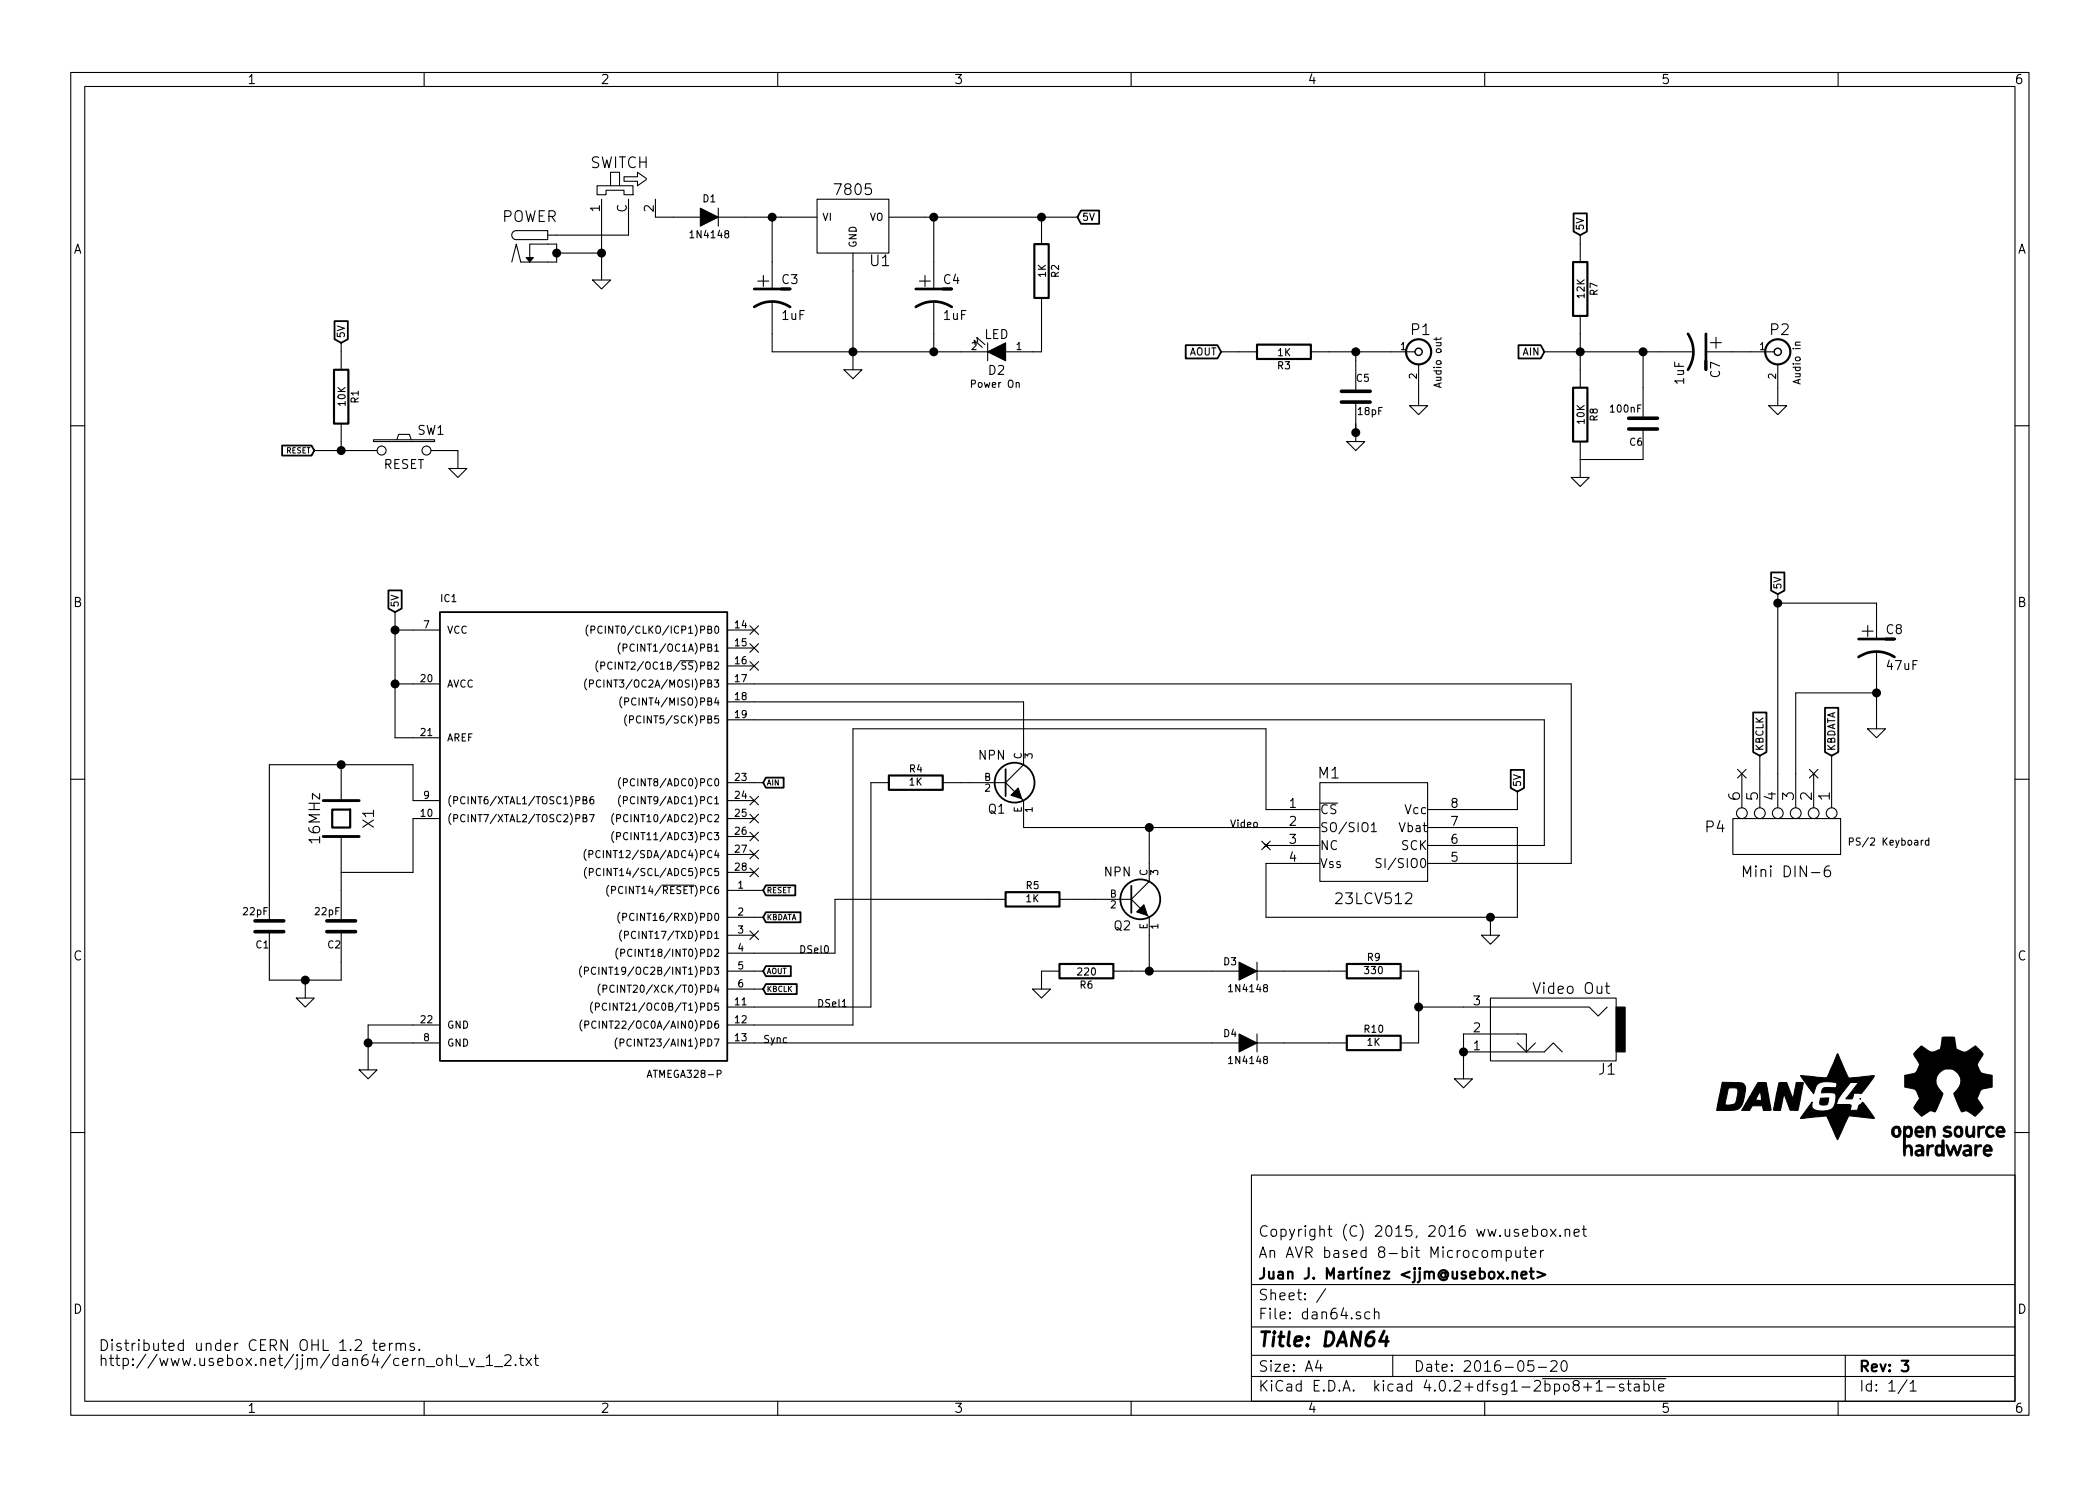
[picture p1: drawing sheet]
<svg xmlns="http://www.w3.org/2000/svg" width="297mm" height="210mm" viewBox="0 0 297 210" stroke-linecap="round" stroke-linejoin="round" font-family="sans-serif">
<g fill="none" stroke="#000" stroke-width=".15">
<path d="M10 10.3h277v189.9h-277zM12 12.2h273v186.1h-273zM60 10.3v1.9M110 10.3v1.9M160 10.3v1.9M210 10.3v1.9M260 10.3v1.9M72.4 37.1l.6-2.6 .7 2.6h5v-2.6h-3.8v2.6M72.6 32.8l.3-.2h4.6v1.3h-4.5a.64 .64 0 0 1-.6-.4 .64 .64 0 0 1 .2-.7zM78.7 35.8h6.4M83.8 39.6h2.6l-1.3 1.3zM84.5 26.3h5v1.3h-1.2v-.7h-2.6v.7h-1.2z"/>
<path d="M85.1 28.2v11.4M86.4 26.3v-1.9h1.2v1.9M88.9 28.2v5.1h-11.4M91.4 25.3l-1.2-.9v.6h-1.9v.6h1.9v.7l1.2-.9M92.7 28.2v2.5h6.4M101.6 30.7h14M101.6 29.5v2.5M109.2 30.7v10.2M115.6 28.2h10.1v7.6h-10.1zM120.6 35.8v16.5M125.7 30.7h26.7M132.1 30.7v10.2"/>
<path d="M147.3 30.7v3.8M223.5 33.3v3.8M48.3 48.5v3.8M48.3 59.9v3.8M109.2 42.7v7.1h30.5M119.4 52.3h2.5l-1.3 1.3zM132.1 42.7v7.1M137.9 48.8l-.1-.7 1.1 1M138.3 48.4l-.1-.7 1.1 1.1M139.7 48.5v2.5M143.7 54.2l.2-.1 .2 .1 .1 .6M147.3 42.2v7.6h-5.1"/>
<path d="M172.7 49.8h5.1M185.4 49.8h14.8M191.8 49.8v5.6M191.8 56.9v5.6M199.4 57.4h2.5l-1.2 1.3zM200.7 51.6v5.8M203.1 47.8v.4M203.8 47.8l-.1 .2h-.9M218.4 49.8h21.1M223.5 44.7v10.2M232.4 49.8v9.4M241.3 49.8h9.7"/>
<path d="M250.2 57.4h2.5l-1.2 1.3zM251.5 51.6v5.8M254.6 48.4l-.6 .1-.1 .2 .2 .1M10 60.2h2M44.4 63.7h8.9M52.8 62.2h8.7v.3h-8.7zM56.1 62.2l.3-.7h1.5l.3 .7M61 63.7h3.8v2.6M63.5 66.3h2.5l-1.2 1.3zM190.5 62.5h2.5l-1.2 1.2zM222.2 67.6h2.6l-1.3 1.2zM223.5 62.5v5.1"/>
<path d="M232.4 60.7v4.3h-8.9M285 60.2h2M55.9 89.1h6.3M55.9 96.8h6.3M55.9 86.6v17.8h6.3M83 96.1a1.2 1.2 0 0 0 0 1.5M83.2 88.4a1.2 1.2 0 0 0 0 1.6M83.4 96.7h.5v-.2v-.2l-.5-.1v1M83.6 89.1h.5l.1-.2-.1-.3h-.5v1M84.6 93.5a1.2 1.2 0 0 0 0 1.6M85 96.3a.4 .4 0 0 0-.5 0 .4 .4 0 0 0-.1 .5 .37 .37 0 0 0 .1 .4 .37 .37 0 0 0 .5-.1M85 94.2h.5v-.2v-.3h-.5v1"/>
<path d="M85.2 88.7a.4 .4 0 0 0-.5 0 .4 .4 0 0 0-.1 .5 .37 .37 0 0 0 .1 .4 .37 .37 0 0 0 .5-.1M86.6 93.8a.4 .4 0 0 0-.5 0 .4 .4 0 0 0-.1 .5 .37 .37 0 0 0 .1 .3 .37 .37 0 0 0 .5 0M87.7 91a1.2 1.2 0 0 0 0 1.5M88 98.6a1.2 1.2 0 0 0 0 1.5M88.1 91.7l.5-.1 .1-.1-.1-.3-.5-.1v1M88.4 99.3l.4-.1 .1-.1-.1-.3-.4-.1v1.1M102.9 99.3h41.9v8.9l-2.6 2.5M102.9 89.1h3.8M102.9 96.8h119.3v25.4h-20.3M102.9 91.7h3.8M102.9 94.2h3.8M106.1 88.5l1.2 1.3"/>
<path d="M106.1 91.1l1.2 1.2M106.1 93.6l1.2 1.2M107.3 88.5l-1.2 1.3M107.3 91.1l-1.2 1.2M107.3 93.6l-1.2 1.2M251.5 84.1v30.2M251.5 85.3h13.9v5.1M265.4 98h-11.4v16.3M265.4 92.2v10.9M10 110.3h2M48.3 108.2v5.1M48.3 118.4v11.9"/>
<path d="M62.2 113.3h-3.8v-5.1h-20.3v22.1M62.2 115.8h-3.8v7.6h-10.1M82.5 113.2h.4l.1-.4-.5-.1v1h.4l.1-.3-.2-.2M82.5 115.7h.4l.1-.3-.5-.1v1h.4l.1-.4-.2-.2M83.4 115.3h.6l-.4 1M83.9 112.7l-.3 .1-.2 .7 .2 .2 .4-.1-.1-.4-.3-.1-.2 .2M86.8 115.1a1.2 1.2 0 0 0 0 1.6M86.8 117.6a1.2 1.2 0 0 0 0 1.6M87.2 115.8l.5-.1 .1-.1-.1-.3h-.5v1M87.2 118.3h.5l.1-.2-.1-.2-.5-.1v1M87.8 110a1.2 1.2 0 0 0 0 1.6M87.8 112.6a1.2 1.2 0 0 0 0 1.5"/>
<path d="M88.2 110.7h.5v-.2v-.3h-.5v1M88.2 113.3l.5-.1v-.2v-.2l-.5-.1v1M88.6 101.1a1.2 1.2 0 0 0 0 1.6M89.1 101.8h.4l.1-.2-.1-.3h-.4v1M102.9 110.7h5M102.9 113.3h3.8M102.9 115.8h3.8M102.9 118.4h3.8M102.9 101.8h115.5v17.8h-16.5M106.1 112.7l1.2 1.2M106.1 115.2l1.2 1.2M106.1 117.7l1.2 1.3"/>
<path d="M107.3 112.7l-1.2 1.2M107.3 115.2l-1.2 1.2M107.3 117.7l-1.2 1.3M125.7 110.7h-2.5v31.8h-20.3M133.3 110.7h8.9M142.2 110.7l1.3 1.3M144.5 113l.3 .3v3.8h41.9M162.6 117.1v7.6l-2.6 2.5M178.5 119l1.2 1.2M179.1 119.6h7.6M179.7 119l-1.2 1.2M186.7 110.7h15.2v14h-15.2z"/>
<path d="M186.7 114.5h-7.6v-11.4h-58.5v41.9h-17.7M194 116.8l.3-.4v1.3M194 117.7h.7M201.9 117.1h12.7v12.7h-35.5v-7.6h7.6M214.6 112v2.5h-12.7M245.1 115.8h15.2v5.1h-15.2zM245.8 108.9l1.2 1.2M246.4 109.5v4.8M247 108.9l-1.2 1.2M248.9 106.9v7.4M255.9 108.9l1.2 1.2M256.5 109.5v4.8"/>
<path d="M257.1 108.9l-1.2 1.2M259.1 106.9v7.4M261.6 119.1l.5-.1 .1-.1-.1-.3h-.5v1M263.1 118.6h-.4l-.1 .2v.2l.5 .2v.3l-.2 .1-.3-.1M264.2 103.1h2.5l-1.3 1.3zM285 110.3h2M38.1 131.8v6.9h10.2v-6.9M43.2 138.7v2.5M82.3 136.7a1.2 1.2 0 0 0 0 1.5M82.7 137.4l.5-.1v-.1v-.3l-.5-.1v1.1M82.9 120.2a1.2 1.2 0 0 0 0 1.5M83 122.7a1.2 1.2 0 0 0 0 1.6"/>
<path d="M83.3 120.9l.5-.1 .1-.1-.1-.3-.5-.1v1.1M83.4 123.4h.4l.1-.2-.1-.3h-.4v1M84.3 137a.4 .4 0 0 0-.5-.1 .4 .4 0 0 0-.2 .5 .37 .37 0 0 0 .2 .4 .37 .37 0 0 0 .5 0M84.9 139.2a1.2 1.2 0 0 0 0 1.6M84.9 120.4a.4 .4 0 0 0-.5 0 .4 .4 0 0 0-.1 .5 .37 .37 0 0 0 .2 .4 .37 .37 0 0 0 .4 0M84.9 123a.4 .4 0 0 0-.5 0 .4 .4 0 0 0-.1 .5 .37 .37 0 0 0 .2 .3 .37 .37 0 0 0 .4 0M85.3 139.9h.5l.1-.2-.1-.3h-.5v1M86.1 125.3a1.2 1.2 0 0 0 0 1.5M86.5 126l.5-.1 .1-.2-.1-.2-.5-.1v1M86.9 139.5a.4 .4 0 0 0-.5 0 .4 .4 0 0 0-.1 .5 .37 .37 0 0 0 .1 .4 .37 .37 0 0 0 .5-.1M87.4 134.2a1.2 1.2 0 0 0 0 1.5M87.7 129.1a1.2 1.2 0 0 0 0 1.5"/>
<path d="M87.8 134.8h.5l.1-.2-.1-.2-.5-.1v1M87.9 131.6a1.2 1.2 0 0 0 0 1.6M88.1 129.8l.5-.1v-.1v-.3l-.5-.1v1M88.3 132.3h.5l.1-.2-.1-.3h-.5v1M93.6 125.2h4.6M102.9 137.4h5M102.9 126h5M102.9 129.8h5M102.9 132.3h3.8M102.9 139.9h5M102.9 120.9h3.8M102.9 123.4h3.8"/>
<path d="M106.1 120.3l1.2 1.2M106.1 122.8l1.2 1.2M106.1 131.7l1.2 1.2M107.3 120.3l-1.2 1.2M107.3 122.8l-1.2 1.2M107.3 131.7l-1.2 1.2M142.2 127.2h-24.1v7.7h-15.2M146 139.9h2.6l-1.3 1.3zM149.9 137.4h-2.6v2.5M149.9 127.2h10.1M157.5 137.4h17.8M160 127.2l1.3 1.3"/>
<path d="M162.3 129.5l.3 .3v7.6M177.8 137.4h12.7M177.8 136.1v2.6M195.4 121.5a.57 .57 0 0 0-.7 .1v.4l.5 .2 .2 .3-.3 .3-.5-.1M198.1 137.4h2.6v10.2h-2.6M209.5 132.3h2.6l-1.3 1.3zM210.8 129.8v2.5M227.1 139.5h.6M227.3 139v1.4l.1 .1 .3 .1M246.6 124v-1.5l.5 1.1 .5-1.1v1.5M258.8 122.5a.62 .62 0 0 0-.8 .7v.6a.48 .48 0 0 0 .5 .3 .48 .48 0 0 0 .4-.3v-.4a.48 .48 0 0 0-.4-.3 .48 .48 0 0 0-.5 .3M41.9 141.2h2.5l-1.2 1.3z"/>
<path d="M50.8 151.4h2.5l-1.2 1.2zM52.1 147.6h10.1M62.2 145h-10.1v6.4M82.3 144.3a1.2 1.2 0 0 0 0 1.6M82.7 145h.5l.1-.2-.1-.3h-.5v1M83.8 141.8a1.2 1.2 0 0 0 0 1.5M84.2 142.5l.5-.1 .1-.1-.1-.3-.5-.1v1M84.3 144.6a.4 .4 0 0 0-.5 0 .4 .4 0 0 0-.1 .5 .37 .37 0 0 0 .2 .3 .37 .37 0 0 0 .4 0M85.8 142a.4 .4 0 0 0-.5 0 .4 .4 0 0 0-.1 .5 .37 .37 0 0 0 .2 .4 .37 .37 0 0 0 .4-.1M87.3 146.9a1.2 1.2 0 0 0 0 1.5M87.7 147.5h.5l.1-.2-.1-.2-.5-.1v1M102.9 147.6h72.4"/>
<path d="M119.2 142.4h.5M177.8 147.6h12.7M177.8 146.3v2.5M200.7 142.5h24.1l1.3 1.3 1.2-1.3M205.7 152.6h2.6l-1.3 1.3zM207 148.8h11.4l1.3-1.2 1.3 1.2M210.8 141.2h17.8v8.9h-17.8zM214.6 147.6l1.3 1.2 1.3-1.2M215.9 148.8v-2.5h-8.9v6.3M10 160.2h2M177 166.3h108v32h-108zM211 177.1a.38 .38 0 0 1 .7 0v.8"/>
<path d="M211.7 177.1a.36 .36 0 0 1 .3-.2 .36 .36 0 0 1 .3 .2v.8M213.1 177a.48 .48 0 0 1 .6 .1l.1 .1-.1 .6a.48 .48 0 0 1-.6 0M213.1 176.9v1.5M214.4 176.9l.1 .9a.4 .4 0 0 0 .5 0M215 176.9v1M215.5 176.9h.6M215.7 176.4v1.3l.3 .2h.1M216.5 177.4l.7-.1v-.3l-.4-.1-.3 .2 .1 .7 .2 .1 .4-.1M216.8 174a.48 .48 0 0 1 .6 .1l.1 .1-.1 .6a.48 .48 0 0 1-.6 0M216.8 173.4v1.5M217.9 176.9v1M218.1 174.1a.41 .41 0 0 1 .7 .1v.4a.41 .41 0 0 1-.4 .3 .41 .41 0 0 1-.4-.3z"/>
<path d="M218.3 176.9l-.2 .1-.2 .2M219.3 173.9l.8 1M220.1 173.9l-.8 1M220.7 174.8h.1l-.1 .1-.1-.1h.1v.1M221.4 174.1a.38 .38 0 0 1 .6 0v.8M221.4 173.9v1M222.7 174.4l.7-.1-.1-.3-.4-.1-.2 .2v.7l.2 .1 .4-.1M223.8 173.9h.6M224 173.4v1.3l.2 .2h.2M285 160.2h2M52.7 190.1h.6M52.9 189.6v1.3l.1 .1 .3 .1"/>
<path d="M53.7 190.6l.8-.2-.1-.3h-.5l-.2 .2 .1 .7 .1 .1 .5-.1M55.1 190.1v1M55.5 190.1h-.3l-.1 .3M56 190.2a.38 .38 0 0 1 .7 .1v.8M56 190.1v1M56.7 190.3a.35 .35 0 0 1 .3-.3 .35 .35 0 0 1 .4 .3v.8M58.6 190.1h-.4l-.2 .2 .1 .2 .5 .1v.2v.2l-.2 .1-.4-.1M59.3 190.9l.1 .1-.1 .1-.1-.1 .1-.1v.2M60 198.3v1.9M64.6 191.7v1.3l.2 .2M65 193.4h1.2M66.4 192.2l.4 1 .3-1"/>
<path d="M67.3 193.4h1.2M68.8 192.1l.4-.4v1.5M68.8 193.2h.9M70 193.4h1.1M71.4 191.8l.2-.1h.4l.2 .1 .1 .3-.1 .2-.9 .9h1M72.9 193.1h.1l-.1 .1-.1-.1h.1v.1M73.5 192.2h.5M73.7 191.7v1.3v.1l.3 .1M74.4 192.2l.8 1M75.2 192.2l-.8 1M75.6 192.2h.5M75.8 191.7v1.3v.1l.3 .1"/>
<path d="M110 198.3v1.9M160 198.3v1.9M177 194.8h108M177 191.8h108M177 187.8h108M177 181.8h108M186.4 192.5l-.3 1h.9M186.8 193v1M187.5 182.3l-1.3 2M193.8 185.7l-.5-.1-.3 .3 .1 .6 .2 .1 .5-.1M194.4 185.7a.38 .38 0 0 1 .6 .1v.8M194.4 185.1v1.5"/>
<path d="M197 191.8v3M210 198.3v1.9M216.9 192.5h-.7l-.1 .7a.62 .62 0 0 1 .7 0l.2 .2-.1 .5-.2 .1h-.4l-.2-.1M217.6 193.5h1.1M218.2 195.1h17.4M219.4 192.7l.2-.2 .5 .1a.37 .37 0 0 1 .1 .6l-.9 .8h.9M221 192.7a.35 .35 0 0 1 .3-.2 .35 .35 0 0 1 .3 .3 .77 .77 0 0 1-.4 1.2 .9 .9 0 0 1-.2-1.3zM224 196.3h1.1M224.6 195.7v1.1M225.8 195.8l.4-.5v1.5M225.8 196.8h.8M227.3 196.3h1.1"/>
<path d="M229.6 195.9a.37 .37 0 0 0-.5 .1v.1a.54 .54 0 0 0 .5 .3l.1 .1-.1 .2-.1 .1-.4-.1M230.1 195.8h.6M230.4 195.3v1.3l.2 .2h.1M231.2 195.9l.2-.1 .4 .1 .1 .9M231.9 196.2l-.5 .1-.3 .2 .1 .2 .2 .1 .5-.1M232.6 195.9a.48 .48 0 0 1 .6 .1l.1 .1-.1 .6a.48 .48 0 0 1-.6 0M232.6 195.3v1.5M233.9 195.3v1.3l.2 .2M234.6 196.3l.7-.1v-.3l-.5-.1-.2 .2 .1 .7 .1 .1 .5-.1M260 198.3v1.9M261 191.8v6.5M269.7 195.2l-1.2 2"/>
<path d="M270.2 195.8l.4-.5v1.5M270.2 196.8h.8"/>
<circle cx="54" cy="63.7" r=".63"/>
<circle cx="60.3" cy="63.7" r=".63"/>
<circle cx="246.4" cy="115.1" r=".76"/>
<circle cx="248.9" cy="115.1" r=".76"/>
<circle cx="251.5" cy="115.1" r=".76"/>
<circle cx="254" cy="115.1" r=".76"/>
<circle cx="256.5" cy="115.1" r=".76"/>
<circle cx="259.1" cy="115.1" r=".76"/>
</g>
<g fill="none" stroke="#000" stroke-width=".3">
<path d="M146.3 34.5h2v7.7h-2zM222.5 37.1h2v7.6h-2zM47.2 52.3h2.1v7.6h-2.1zM177.8 48.8h7.6v2h-7.6zM222.5 54.9h2v7.6h-2zM47 114.5h2.5v2.6h-2.5zM125.7 109.7h7.6v2.1h-7.6zM142.2 126.2h7.7v2.1h-7.7zM149.9 136.4h7.6v2h-7.6zM190.5 136.4h7.6v2h-7.6zM190.5 146.6h7.6v2h-7.6zM216.4 179.9h.5"/>
<path d="M216.6 179.4v1.3l.2 .2h.1M217.4 179.9l1.2 .5-1.2 .4M213.9 180.1a.38 .38 0 0 1 .7 0v.8M215.2 180.4l.7-.1v-.3l-.5-.1-.2 .2 .1 .7 .1 .1 .5-.1M269 192.5h.9l-.5 .6 .4 .1 .1 .2-.1 .5-.2 .1h-.4l-.2-.1"/>
<circle cx="200.7" cy="49.8" r="1.78"/>
<circle cx="251.5" cy="49.8" r="1.78"/>
</g>
<path d="M45.7 113.3h5.1M45.7 118.4h5.1M195.8 188.3l-.7 1.5h1.3M196.2 189.1l-.2 1.3" fill="none" stroke="#000" stroke-width=".41"/>
<path d="M74.4 36.4h1l-.5 .7zM99.1 29.5l2.5 1.2-2.5 1.3zM139.7 49.8l2.5-1.3v2.5zM143 112.5l1-1 .5 1.5zM161.8 128l.5 1.5-1.5-.5zM175.3 136.1l2.5 1.3-2.5 1.3zM175.3 146.3l2.5 1.3-2.5 1.2zM228.6 142.5h1.3v6.3h-1.3z" fill="#000" stroke="#000" stroke-width=".15"/>
<g fill="none" stroke="#000" stroke-width=".25">
<path d="M152.9 29.8h2.6v1.9h-2.6l-.5-1zM222.6 30.2h1.9v2.6l-1 .5-.9-.5zM47.3 45.4h1.9v2.6l-.9 .5-1-.5zM167.7 48.8h4.5l.5 1-.5 .9h-4.5zM214.8 48.8h3.1l.5 1-.5 .9h-3.1zM39.9 63h4.2l.3 .7-.3 .8h-4.2zM54.9 83.5h1.9v2.6l-.9 .5-1-.5zM62.2 86.6h40.7v63.5h-40.7zM250.5 81h1.9v2.6l-.9 .5-1-.5zM108.3 110h2.5v1.4h-2.5l-.4-.7zM142.2 108.8v3.8M213.7 108.9h1.9v2.6l-1 .5-.9-.5z"/>
<path d="M248 100.8h1.9v5.6l-1 .5-.9-.5zM258.1 100.1h1.9v6.3l-.9 .5-1-.5zM108.3 136.7h3.6v1.4h-3.6l-.4-.7zM108.3 129.1h4.9v1.4h-4.9l-.4-.7zM108.3 139.2h4.4v1.5h-4.4l-.4-.8zM108.3 125.3h4.2v1.4h-4.2l-.4-.7zM160 125.3v3.9"/>
<circle cx="143.5" cy="110.7" r="2.82"/>
<circle cx="161.3" cy="127.2" r="2.82"/>
</g>
<g fill="none" stroke="#000" stroke-width=".2">
<circle cx="200.7" cy="49.8" r=".51"/>
<circle cx="251.5" cy="49.8" r=".51"/>
</g>
<path d="M189.7 56.9h4.1M189.7 55.4h4.1M230.4 59.2h4M230.4 60.7h4M36.1 130.3h4M36.1 131.8h4M46.2 130.3h4.1M46.2 131.8h4.1" fill="none" stroke="#000" stroke-width=".51"/>
<path d="M106.7 43.4a4.6 4.6 0 0 1 5.1 0M106.7 40.9h5.1h-1.3M129.5 43.4a4.6 4.6 0 0 1 5.1 0M129.5 40.9h5.1h-1.3M238.8 47.2a4.6 4.6 0 0 1 0 5.1M241.3 47.2v5.1v-1.3M262.9 93a4.6 4.6 0 0 1 5.1 0M262.9 90.4h5.1h-1.3" fill="none" stroke="#000" stroke-width=".38"/>
<g fill="#000" stroke="#000" stroke-width=".25">
<circle cx="78.7" cy="35.8" r=".51"/>
<circle cx="85.1" cy="35.8" r=".51"/>
<circle cx="109.2" cy="30.7" r=".51"/>
<circle cx="132.1" cy="30.7" r=".51"/>
<circle cx="147.3" cy="30.7" r=".51"/>
<circle cx="120.7" cy="49.8" r=".51"/>
<circle cx="132.1" cy="49.8" r=".51"/>
<circle cx="191.8" cy="49.8" r=".51"/>
<circle cx="223.5" cy="49.8" r=".51"/>
<circle cx="232.4" cy="49.8" r=".51"/>
<circle cx="48.3" cy="63.7" r=".51"/>
<circle cx="191.8" cy="61.2" r=".51"/>
<circle cx="55.9" cy="96.8" r=".51"/>
<circle cx="55.9" cy="89.1" r=".51"/>
<circle cx="251.5" cy="85.3" r=".51"/>
<circle cx="265.4" cy="98" r=".51"/>
<circle cx="48.3" cy="108.2" r=".51"/>
<circle cx="162.6" cy="117.1" r=".51"/>
<circle cx="43.2" cy="138.7" r=".51"/>
<circle cx="162.6" cy="137.4" r=".51"/>
<circle cx="210.8" cy="129.8" r=".51"/>
<circle cx="52.1" cy="147.6" r=".51"/>
<circle cx="200.7" cy="142.5" r=".51"/>
<circle cx="207" cy="148.8" r=".51"/>
</g>
<g fill="#000" stroke="#000" stroke-width=".14">
<path d="M243.6 153.1l2.2 .1v1v-.1l-.3-.2h-1l-.5 2.4a1.78 1.78 0 0 0 1.5-.2l.3-1.3v-1.6a.88 .88 0 0 1 1.1 1.1 3.8 3.8 0 0 1-.9 2.6l-.8 .2h-2.4zM248.6 153.2h.6v2.5l-.2-1.2-.7 1.1 .9 .1v-2.5h.6l.7 3.9h-1.1l-.1-.6h-1.4l-.4 .6h-1.1zM251.6 153.2h1.1l.9 2.2 .5-2.2h1l-.8 3.9h-1.1l-.9-2.2-.5 2.2h-.9zM257.5 155.4l1.2-.1-.1 .4a.56 .56 0 0 1-.2 .6 .56 .56 0 0 1-.6 .1l-.4-.2zM263.1 155.5h.1zM254.7 152.2l3.7 .3 1.5-3.4 1.6 3.4 3.6-.3-.6 1-1.3 1.6-1-.1a.7 .7 0 0 1-.4 .8h-.7l1.7-2.3h-1.1l-1.7 2.3-.2 .8h1.9l.1 .2-.1 .6h1l.1-.4a.54 .54 0 0 1 .5-.5l.1-.2a5.1 5.1 0 0 1 1.4 1.7l.3 .5-3.6-.3-1.6 3.4-1.5-3.4-3.7 .3 1.6-2.3a.81 .81 0 0 0 .8 1.2l.4 .1a1.69 1.69 0 0 0 2-.9l.1-.5a1.14 1.14 0 0 0-.1-1.1l-1.9-.1a.68 .68 0 0 1 .7-.7h1.4l.1-.6-.5-.2a2.83 2.83 0 0 0-2.3 .4l-.5 1.3zM271 159.6a.59 .59 0 0 1 .9-.1v.5a.42 .42 0 0 0-.4-.4 .42 .42 0 0 0-.4 .2v.2h.3h.5v-.5l.2 .4v.4a1.14 1.14 0 0 0-1 .1l.1 .1 .2 .1 .6 .1a.72 .72 0 0 1-.9 .1 .72 .72 0 0 1-.2-1zM278.1 159.4h.2v.4a.91 .91 0 0 0 .3 .9 .63 .63 0 0 0 .5-.8v-.5l.1-.1a.69 .69 0 0 1 .1 .8 .77 .77 0 0 1-.1 .8l-.2-.1a.54 .54 0 0 1-.6 .1 .54 .54 0 0 1-.3-.5zM279.8 159.4l.3 .1 .4-.2 .2 .1-.2 .2-.3 .1a1.4 1.4 0 0 0-.2 1l-.1 .3-.1-.1zM271.1 148.6l.7-.6 .7 .5a1.12 1.12 0 0 0 1.5 .1l.5-.2 .2-1.6 .2-.1 1.6 .1 .2 1.6 .5 .2a1.11 1.11 0 0 0 1.5-.1l.7-.5 1.1 1.1-.8 1.5a1.55 1.55 0 0 0 1.6 1.5h.5v1.7l-1 .2a.87 .87 0 0 0-.9 .8l-.2 .6 .8 1.4-1.1 1.2-.6-.5a.99 .99 0 0 0-1.3-.2l-1.1-2.3v-.3l.2-.2a1.78 1.78 0 0 0-.3-3.1 1.78 1.78 0 0 0-2.4 1.9l.5 1a.59 .59 0 0 1 .4 .5l-.9 2.1-.2 .4a.88 .88 0 0 0-1.3 .2l-.6 .5-1.1-1.2 .8-1.4-.4-.9a1.15 1.15 0 0 0-1.2-.6l-.5-.1v-1.7l1.2-.2a1.48 1.48 0 0 0 .9-1.4l-.8-1.3zM282.4 159.6a.62 .62 0 0 1 .9-.1v.4a.37 .37 0 0 0-.4-.3 .37 .37 0 0 0-.3 .4h.6l.1-.1v-.4l.3 .5-.1 .2-.8 .1-.1 .1a.63 .63 0 0 0 .8 .2l.1 .1a.72 .72 0 0 1-.9 .1 .72 .72 0 0 1-.3-.9zM267.7 159.6a.65 .65 0 0 1 .9-.1v.7a.44 .44 0 0 0-.5-.6 .66 .66 0 0 0 .1 1.1l.4-.3v-.9a.87 .87 0 0 1 .3 .8 .87 .87 0 0 1-.7 .7 .85 .85 0 0 1-.5-1.4z"/>
<path d="M269.3 159.4l.3 .1a.52 .52 0 0 1 .7-.1v.6l-.2-.4a.57 .57 0 0 0-.6 .4 .57 .57 0 0 0 .2 .6l.3 .1 .1-.1a1.64 1.64 0 0 0 .2-1.2 1.15 1.15 0 0 1-.1 1.5 .42 .42 0 0 1-.6-.1l-.1 .7v.6a.58 .58 0 0 1 .7-.1 .58 .58 0 0 1 .3 .7v.8l-.1 .1-.1-.6a.69 .69 0 0 0-.3-.8 .64 .64 0 0 0-.5 .9l-.1 .5a5.2 5.2 0 0 1-.2-2.1zM271 162.1a.66 .66 0 0 1 .8-.1 .66 .66 0 0 1 .3 .7v.7v.1h-.4a.5 .5 0 0 1-.7 0 .5 .5 0 0 1 .1-.7l.8-.3v.6l-.1-.1a.49 .49 0 0 0-.7 .2l.3 .2 .3-.1 .2-.2v-.6l-.1-.2-.7-.1zM272.6 162l.3 .1a.44 .44 0 0 1 .6 0l-.1 .1-.4 .1a1.91 1.91 0 0 0-.3 1.2v.1a.69 .69 0 0 1-.2-.8zM272.5 159.4l.1-.1 .2 .2a.52 .52 0 0 1 .6-.1 .52 .52 0 0 1 .3 .5v.8l-.1 .3-.1-.2-.1-1-.3-.2-.3 .3v.9l-.1 .1h-.2v-.2zM273.8 162.2a.66 .66 0 0 1 .9-.1v.6l-.2-.4-.2-.1a.65 .65 0 0 0-.1 1.1h.3a4 4 0 0 0 .2-2h.2l.1 .1v2.2l-.5-.1a.58 .58 0 0 1-.8-.4zM275 159.6a.68 .68 0 0 1 1 0h-.8v.3l.2 .1a.56 .56 0 0 1 .6 .7 .84 .84 0 0 1-1.1 0l.1-.1 .3 .1 .4-.1 .1-.2-.9-.4v-.2zM275.3 162h.2l.4 1 .5-1 .5 1.1 .3-1.1h.2l-.4 1.5-.1 .1-.1-.1-.4-1-.4 .9-.2 .2-.2-.5zM276.6 159.5a.63 .63 0 0 1 .8-.1v.7l-.2-.5a.5 .5 0 0 0-.6 .6 .5 .5 0 0 0 .7 .4l.1-1.2a1.04 1.04 0 0 1 0 1.5 .64 .64 0 0 1-.8-.1 .64 .64 0 0 1-.2-.7l.1-.4zM277.8 162.1a.75 .75 0 0 1 1 .1v1.3h-.3a.51 .51 0 0 1-.8-.2 .51 .51 0 0 1 .6-.6l.3-.2v.6v-.2h-.3l-.4 .1v.2a.39 .39 0 0 0 .4 .2 .39 .39 0 0 0 .3-.3v-.6a.38 .38 0 0 0-.5-.3h-.4zM279.4 162l.3 .1 .4-.1 .2 .1-.1 .1-.4 .1-.1 .1-.2 1.2a.69 .69 0 0 1-.2-.8zM280.7 162.1a.52 .52 0 0 1 .8 0v.5a.36 .36 0 0 0-.3-.4 .36 .36 0 0 0-.4 .4h.7v-.5a.75 .75 0 0 1 .3 .8 1.22 1.22 0 0 0-1 .1 .5 .5 0 0 0 .7 .3h.2a.64 .64 0 0 1-.9 .3 .64 .64 0 0 1-.3-.8l.1-.4zM281.2 159.4a.56 .56 0 0 1 .8 .2l-.1 .1a.51 .51 0 0 0-.8 .5 .51 .51 0 0 0 .8 .4l.2 .1a.7 .7 0 0 1-.9 .2 .7 .7 0 0 1-.4-.8z"/>
</g>
<g font-size="2.8">
<text x="107.1" y="40.6">+</text>
<text x="130" y="40.6">+</text>
<text x="243.6" y="49.3" transform="rotate(-90 243.6 49.3)">+</text>
<text x="263.3" y="90.2">+</text>
<text x="178" y="190.5">Title: DAN64</text>
</g>
<g font-size="2.1">
<text x="83.4" y="23.8">SWITCH</text>
<text x="118.3" y="27.6">7805</text>
<text x="70.9" y="31.4">POWER</text>
<text x="123.1" y="37.7">U1</text>
<text x="199.6" y="47.4">P1</text>
<text x="250.4" y="47.4">P2</text>
<text x="186.5" y="110.2">M1</text>
<text x="246.1" y="113.2" transform="rotate(-90 246.1 113.2)">6</text>
<text x="248.7" y="113.2" transform="rotate(-90 248.7 113.2)">5</text>
<text x="251.2" y="113.2" transform="rotate(-90 251.2 113.2)">4</text>
<text x="253.7" y="113.2" transform="rotate(-90 253.7 113.2)">3</text>
<text x="256.3" y="113.2" transform="rotate(-90 256.3 113.2)">2</text>
<text x="258.8" y="113.2" transform="rotate(-90 258.8 113.2)">1</text>
<text x="45.3" y="119.2" transform="rotate(-90 45.3 119.2)">16MHz</text>
<text x="52.9" y="117.1" transform="rotate(-90 52.9 117.1)">X1</text>
<text x="241.3" y="117.8">P4</text>
<text x="247.5" y="124.1">Mini DIN-6</text>
<text x="189.3" y="127.9">23LCV512</text>
<text x="217.2" y="140.6">Video Out</text>
<text x="226.1" y="152.1">J1</text>
<text x="178" y="178">An AVR based 8-bit Microcomputer</text>
<text x="178" y="175">Copyright (C) 2015, 2016 ww.usebox.net</text>
<text x="178" y="184">Sheet: /</text>
<text x="178" y="181">Juan J. Martínez &lt;jjm@usebox.net&gt;</text>
<text x="14" y="191.2">Distributed under CERN OHL 1.2 terms.</text>
<text x="178" y="186.7">File: dan64.sch</text>
<text x="14" y="193.3">http://www.usebox.net/jjm/dan64/cern_ohl_v_1_2.txt</text>
<text x="178" y="196.9">KiCad E.D.A. kicad 4.0.2+dfsg1-2bpo8+1-stable</text>
<text x="178" y="194.1">Size: A4</text>
<text x="200" y="194.1">Date: 2016-05-20</text>
<text x="263" y="194.1">Rev: 3</text>
<text x="263" y="196.9">Id: 1/1</text>
</g>
<g font-size="1.8">
<text x="35" y="11.9">1</text>
<text x="85" y="11.9">2</text>
<text x="135" y="11.9">3</text>
<text x="185" y="11.9">4</text>
<text x="235" y="11.9">5</text>
<text x="285" y="11.9">6</text>
<text x="84.8" y="29.9" transform="rotate(-90 84.8 29.9)">1</text>
<text x="92.5" y="29.9" transform="rotate(-90 92.5 29.9)">2</text>
<text x="10.4" y="35.9">A</text>
<text x="88.6" y="30.1" transform="rotate(-90 88.6 30.1)">C</text>
<text x="285.4" y="35.9">A</text>
<text x="110.6" y="40.2">C3</text>
<text x="133.5" y="40.2">C4</text>
<text x="110.6" y="45.3">1uF</text>
<text x="133.5" y="45.3">1uF</text>
<text x="139.2" y="47.9">LED</text>
<text x="139.9" y="53">D2</text>
<text x="243.3" y="53.4" transform="rotate(-90 243.3 53.4)">C7</text>
<text x="238.2" y="54.4" transform="rotate(-90 238.2 54.4)">1uF</text>
<text x="59.1" y="61.5">SW1</text>
<text x="54.2" y="66.3">RESET</text>
<text x="10.4" y="85.9">B</text>
<text x="266.8" y="89.7">C8</text>
<text x="285.4" y="85.9">B</text>
<text x="267" y="94.8">47uF</text>
<text x="138.4" y="107.5">NPN</text>
<text x="139.8" y="115.1">Q1</text>
<text x="182.4" y="114.3">1</text>
<text x="182.4" y="116.8">2</text>
<text x="182.4" y="119.4">3</text>
<text x="186.7" y="115.2">CS</text>
<text x="186.7" y="117.7">SO/SIO1</text>
<text x="198.1" y="117.7">Vbat</text>
<text x="198.8" y="115.2">Vcc</text>
<text x="205.3" y="119.4">6</text>
<text x="205.3" y="116.8">7</text>
<text x="205.3" y="114.3">8</text>
<text x="156.2" y="124">NPN</text>
<text x="182.4" y="121.9">4</text>
<text x="186.7" y="120.3">NC</text>
<text x="186.7" y="122.8">Vss</text>
<text x="195.7" y="122.8">SI/SIO0</text>
<text x="198.2" y="120.3">SCK</text>
<text x="205.3" y="121.9">5</text>
<text x="157.6" y="131.6">Q2</text>
<text x="10.4" y="135.9">C</text>
<text x="285.4" y="135.9">C</text>
<text x="208.4" y="142.2">3</text>
<text x="208.4" y="148.6">1</text>
<text x="208.4" y="146">2</text>
<text x="10.4" y="185.9">D</text>
<text x="285.4" y="185.9">D</text>
<text x="35" y="199.9">1</text>
<text x="85" y="199.9">2</text>
<text x="135" y="199.9">3</text>
<text x="185" y="199.9">4</text>
<text x="235" y="199.9">5</text>
<text x="285" y="199.9">6</text>
</g>
<g font-size="1.4">
<text x="99.4" y="28.6">D1</text>
<text x="97.9" y="33.7">1N4148</text>
<text x="116.3" y="31.2">VI</text>
<text x="121.2" y="35" transform="rotate(-90 121.2 35)">GND</text>
<text x="122.9" y="31.2">VO</text>
<text x="153.1" y="31.2">5V</text>
<text x="224" y="32.6" transform="rotate(-90 224 32.6)">5V</text>
<text x="147.9" y="39.2" transform="rotate(-90 147.9 39.2)">1K</text>
<text x="149.8" y="39.2" transform="rotate(-90 149.8 39.2)">R2</text>
<text x="226" y="41.8" transform="rotate(-90 226 41.8)">R7</text>
<text x="48.8" y="47.8" transform="rotate(-90 48.8 47.8)">5V</text>
<text x="224.1" y="42.2" transform="rotate(-90 224.1 42.2)">12K</text>
<text x="137.4" y="49.5">2</text>
<text x="143.8" y="49.5">1</text>
<text x="168" y="50.3">AOUT</text>
<text x="180.7" y="52.2">R3</text>
<text x="180.7" y="50.4">1K</text>
<text x="198.1" y="49.5">1</text>
<text x="200.4" y="53.6" transform="rotate(-90 200.4 53.6)">2</text>
<text x="215.3" y="50.3">AIN</text>
<text x="248.9" y="49.5">1</text>
<text x="251.2" y="53.6" transform="rotate(-90 251.2 53.6)">2</text>
<text x="48.9" y="57.4" transform="rotate(-90 48.9 57.4)">10K</text>
<text x="50.7" y="57" transform="rotate(-90 50.7 57)">R1</text>
<text x="137.2" y="54.9">Power On</text>
<text x="191.9" y="54">C5</text>
<text x="192.1" y="58.7">18pF</text>
<text x="203.9" y="54.6" transform="rotate(-90 203.9 54.6)">Audio out</text>
<text x="224.1" y="59.9" transform="rotate(-90 224.1 59.9)">10K</text>
<text x="226" y="59.6" transform="rotate(-90 226 59.6)">R8</text>
<text x="227.9" y="58.4">100nF</text>
<text x="254.7" y="54.1" transform="rotate(-90 254.7 54.1)">Audio in</text>
<text x="230.5" y="63.1">C6</text>
<text x="252" y="83.4" transform="rotate(-90 252 83.4)">5V</text>
<text x="56.4" y="85.9" transform="rotate(-90 56.4 85.9)">5V</text>
<text x="59.9" y="88.9">7</text>
<text x="62.4" y="85.2">IC1</text>
<text x="63.2" y="89.7">VCC</text>
<text x="85.2" y="89.7">(PCINT0/CLKO/ICP1)PB0</text>
<text x="104" y="88.9">14</text>
<text x="86.5" y="94.7">(PCINT2/OC1B/SS)PB2</text>
<text x="88.8" y="92.2">(PCINT1/OC1A)PB1</text>
<text x="104" y="91.4">15</text>
<text x="104" y="94">16</text>
<text x="59.5" y="96.5">20</text>
<text x="63.2" y="97.3">AVCC</text>
<text x="84.8" y="97.3">(PCINT3/OC2A/MOSI)PB3</text>
<text x="89.1" y="99.8">(PCINT4/MISO)PB4</text>
<text x="104" y="96.5">17</text>
<text x="104" y="99.1">18</text>
<text x="104" y="101.6">19</text>
<text x="59.5" y="104.1">21</text>
<text x="63.2" y="104.9">AREF</text>
<text x="89.7" y="102.4">(PCINT5/SCK)PB5</text>
<text x="144.5" y="107.4" transform="rotate(-90 144.5 107.4)">C</text>
<text x="146" y="107.3" transform="rotate(-90 146 107.3)">3</text>
<text x="249.4" y="106.3" transform="rotate(-90 249.4 106.3)">KBCLK</text>
<text x="259.6" y="106.3" transform="rotate(-90 259.6 106.3)">KBDATA</text>
<text x="59.9" y="113">9</text>
<text x="63.2" y="113.8">(PCINT6/XTAL1/TOSC1)PB6</text>
<text x="88.9" y="111.2">(PCINT8/ADC0)PC0</text>
<text x="88.9" y="113.8">(PCINT9/ADC1)PC1</text>
<text x="104" y="110.5">23</text>
<text x="104" y="113">24</text>
<text x="128.6" y="111.1">1K</text>
<text x="128.7" y="109.3">R4</text>
<text x="139.2" y="110.5">B</text>
<text x="139.3" y="112">2</text>
<text x="215.1" y="111.3" transform="rotate(-90 215.1 111.3)">5V</text>
<text x="59.5" y="115.6">10</text>
<text x="63.2" y="116.3">(PCINT7/XTAL2/TOSC2)PB7</text>
<text x="88.1" y="116.3">(PCINT10/ADC2)PC2</text>
<text x="88.1" y="118.9">(PCINT11/ADC3)PC3</text>
<text x="104" y="115.6">25</text>
<text x="104" y="118.1">26</text>
<text x="144.5" y="115" transform="rotate(-90 144.5 115)">E</text>
<text x="146" y="114.9" transform="rotate(-90 146 114.9)">1</text>
<text x="174" y="117.1">Video</text>
<text x="263.1" y="119.6">PS/2 Keyboard</text>
<text x="84.7" y="121.4">(PCINT12/SDA/ADC4)PC4</text>
<text x="84.9" y="123.9">(PCINT14/SCL/ADC5)PC5</text>
<text x="104" y="120.6">27</text>
<text x="104" y="123.2">28</text>
<text x="104.4" y="125.7">1</text>
<text x="145.2" y="125.8">R5</text>
<text x="162.3" y="123.9" transform="rotate(-90 162.3 123.9)">C</text>
<text x="163.8" y="123.8" transform="rotate(-90 163.8 123.8)">3</text>
<text x="34.4" y="129.5">22pF</text>
<text x="44.6" y="129.5">22pF</text>
<text x="87.2" y="126.5">(PCINT14/RESET)PC6</text>
<text x="89" y="130.3">(PCINT16/RXD)PD0</text>
<text x="104.4" y="129.5">2</text>
<text x="145.1" y="127.7">1K</text>
<text x="157" y="127">B</text>
<text x="157.1" y="128.5">2</text>
<text x="162.3" y="131.5" transform="rotate(-90 162.3 131.5)">E</text>
<text x="163.8" y="131.4" transform="rotate(-90 163.8 131.4)">1</text>
<text x="36.2" y="134.2">C1</text>
<text x="46.4" y="134.2">C2</text>
<text x="84.6" y="137.9">(PCINT19/OC2B/INT1)PD3</text>
<text x="88.9" y="135.4">(PCINT18/INT0)PD2</text>
<text x="89.1" y="132.8">(PCINT17/TXD)PD1</text>
<text x="104.4" y="132.1">3</text>
<text x="104.4" y="134.6">4</text>
<text x="104.4" y="137.2">5</text>
<text x="113" y="134.9">DSel0</text>
<text x="173.1" y="136.6">D3</text>
<text x="193.1" y="137.8">330</text>
<text x="193.4" y="136">R9</text>
<text x="86" y="143">(PCINT21/OC0B/T1)PD5</text>
<text x="86.9" y="140.5">(PCINT20/XCK/T0)PD4</text>
<text x="104" y="142.2">11</text>
<text x="104.4" y="139.7">6</text>
<text x="115.6" y="142.5">DSel1</text>
<text x="152.5" y="138">220</text>
<text x="152.8" y="139.9">R6</text>
<text x="174.1" y="140.4">1N4148</text>
<text x="59.5" y="144.8">22</text>
<text x="59.9" y="147.3">8</text>
<text x="63.2" y="148.1">GND</text>
<text x="63.2" y="145.5">GND</text>
<text x="84.4" y="145.5">(PCINT22/OC0A/AIN0)PD6</text>
<text x="88.7" y="148.1">(PCINT23/AIN1)PD7</text>
<text x="104" y="144.8">12</text>
<text x="104" y="147.3">13</text>
<text x="107.9" y="147.6">Sync</text>
<text x="173.1" y="146.7">D4</text>
<text x="193" y="146.1">R10</text>
<text x="193.4" y="148">1K</text>
<text x="91.9" y="152.5">ATMEGA328-P</text>
<text x="174.1" y="150.5">1N4148</text>
</g>
<g font-size="1.1">
<text x="40.4" y="64.1">RESET</text>
<text x="108.5" y="111.1">AIN</text>
<text x="108.5" y="130.2">KBDATA</text>
<text x="108.5" y="126.4">RESET</text>
<text x="108.5" y="137.8">AOUT</text>
<text x="108.5" y="140.3">KBCLK</text>
</g>
</svg>
